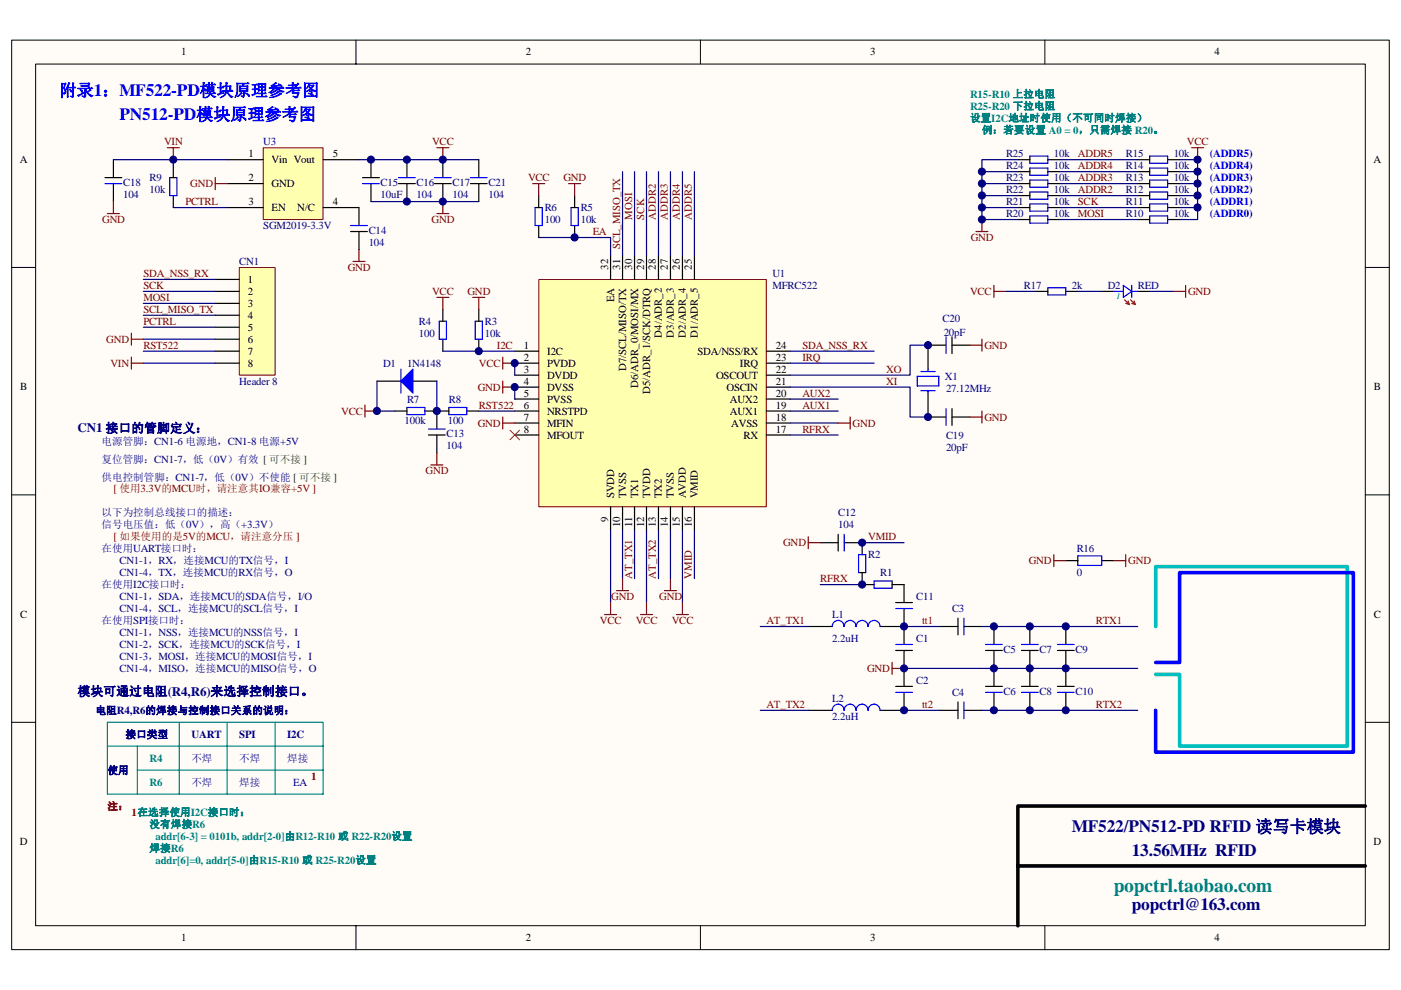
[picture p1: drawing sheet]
<svg xmlns="http://www.w3.org/2000/svg" width="297mm" height="210mm" viewBox="0 0 297 210" stroke-linecap="round" stroke-linejoin="round" font-family="sans-serif">
<path d="M2.5 8.5h292.1v192.9h-292.1z" fill="#fffcf8"/>
<path d="M2.5 8.5h292.1v192.9h-292.1z" fill="none" stroke="#000" stroke-width=".21"/>
<path d="M7.6 13.6h281.9v182.7h-281.9z" fill="#fffcf8"/>
<g fill="none" stroke="#000" stroke-width=".21">
<path d="M7.6 13.6h281.9v182.7h-281.9zM75.5 8.5v5.1M148.5 8.5v5.1M221.5 8.5v5.1M2.5 56.7h5.1M289.5 56.7h5.1M2.5 105h5.1M289.5 105h5.1M2.5 153.2h5.1M289.5 153.2h5.1M75.5 196.4v5M148.5 196.4v5"/>
<path d="M221.5 196.4v5"/>
</g>
<path d="M74.8 55.5h2.6M76.1 52.9v2.6" fill="none" stroke="#800000" stroke-width=".25"/>
<path d="M55.8 31.4h12.7v15.2h-12.7z" fill="#ffffb0"/>
<path d="M55.8 31.3h12.7v15.3h-12.7z" fill="none" stroke="#800000" stroke-width=".21"/>
<path d="M48.2 33.9h7.6M48.2 38.9h7.6M68.5 33.9h7.6M48.2 44h7.6M68.5 44h7.6" fill="none" stroke="#000" stroke-width=".25"/>
<path d="M35.5 31.3h2.5M36.7 31.3v2.6M45.6 37.7v2.5M45.6 38.9h2.6M92.6 31.3h2.6M93.9 31.3v2.6" fill="none" stroke="#800000" stroke-width=".25"/>
<path d="M114.3 59.3h48.2v48.2h-48.2z" fill="#ffffb0"/>
<path d="M114.2 59.3h48.3v48.2h-48.3z" fill="none" stroke="#800000" stroke-width=".21"/>
<g fill="none" stroke="#000" stroke-width=".25">
<path d="M22.3 37.7h3.5M24 33.9v3.8M24 38.9v3.9M36 37.7h1.5M36.7 35.1v2.6M76.9 37.7h3.5M78.7 33.9v3.8M78.7 38.9v3.9M84.5 38.9h3.6M86.3 33.9v3.8M86.3 38.9v3.9M92.1 38.9h3.6"/>
<path d="M93.9 33.9v3.8M93.9 38.9v3.9M36.7 41.5v2.5M74.3 49.1h3.6M76.1 44v3.8M76.1 49.1v3.8M113.5 44h1.5M114.2 41.5v2.5M114.2 47.8v2.6M121.1 44h1.5M121.8 41.5v2.5M121.8 47.8v2.6"/>
<path d="M129.5 54.2v5.1M132 54.2v5.1M134.5 54.2v5.1M137.1 54.2v5.1M139.6 54.2v5.1M142.2 54.2v5.1M144.7 54.2v5.1M147.2 54.2v5.1M93.1 68.1h1.6M93.9 65.6v2.5M93.9 71.9v2.6M100.8 68.1h1.5"/>
<path d="M101.5 65.6v2.5M101.5 71.9v2.6M109.1 74.5h5.1M109.1 77h5.1M109.1 79.6h5.1M162.5 74.5h5.1M162.5 77h5.1M162.5 79.6h5.1M200.6 73.2h-3.8v5.1M201.8 71.4v3.6M201.8 73.2h3.9M79.9 80.8h5.1"/>
<path d="M83.7 87.2h2.6M86.3 86.4v1.5M87.5 80.8h5.1M90.1 87.2h5.1M90.8 92.3h3.6M92.6 87.2v3.8M92.6 92.3v3.8M95.2 86.4v1.5M99 87.2h2.5M109.1 82.1h5.1M109.1 84.6h5.1M109.1 87.2h5.1"/>
<path d="M109.1 89.7h5.1M109.1 92.3h5.1M162.5 82.1h5.1M162.5 84.6h5.1M162.5 87.2h5.1M162.5 89.7h5.1M162.5 92.3h5.1M196.8 83.4v5.1h3.8M201.8 88.5h3.9M201.8 86.7v3.5M129.5 107.5v5.1M132 107.5v5.1"/>
<path d="M134.5 107.5v5.1M137.1 107.5v5.1M139.6 107.5v5.1M142.2 107.5v5.1M144.7 107.5v5.1M147.2 107.5v5.1M173.9 115.1h3.8M177.7 113.3v3.6M179 115.1h3.8v2.5M171.4 132.9h5M182 121.5h1.6M182.8 121.5v2.5h2.5"/>
<path d="M186.6 132.9h5.1M189.1 124h2.6v3.8M189.1 123.2v1.6M189.9 138h3.6M189.9 127.8h3.6M191.7 129.1v7.6M191.7 138v7.6M199.3 132.9h3.8M203.1 131.1v3.6M204.4 132.9h3.8M209 138h3.5M210.7 132.9v3.8"/>
<path d="M210.7 138v7.6M216.6 138h3.5M218.4 132.9v3.8M218.4 138v7.6M224.2 138h3.6M226 132.9v3.8M226 138v7.6M171.4 150.7h5M189.9 145.6h3.6M191.7 146.9v3.8h-5.1M199.3 150.7h3.8M203.1 148.9v3.5"/>
<path d="M204.4 150.7h3.8M209 145.6h3.5M210.7 146.9v3.8M216.6 145.6h3.5M218.4 146.9v3.8M224.2 145.6h3.6M226 146.9v3.8"/>
</g>
<g fill="none" stroke="#00f" stroke-width=".25">
<path d="M22.3 38.9h3.5M36 37.7v3.8h1.5v-3.8M76.9 38.9h3.5M84.5 37.7h3.6M92.1 37.7h3.6M74.3 47.8h3.6M113.5 44v3.8h1.5v-3.8M121.1 44v3.8h1.5v-3.8M85 78.3v5.1M93.1 68.1v3.8h1.6v-3.8M100.8 68.1v3.8h1.5v-3.8M194.5 79.8h4.5v2.1h-4.5z"/>
<path d="M195.2 78.8h3.1M196.8 78.3v.5M200.6 71.4v3.6M86.3 86.4h3.8v1.5h-3.8M90.8 91h3.6M95.2 86.4h3.8v1.5h-3.8M195.2 82.9h3.1M196.8 82.9v.5M200.6 86.7v3.5M179 113.3v3.6M176.4 132.9a1.27 1.27 0 0 1 1.3-1.3 1.26 1.26 0 0 1 1.3 1.3M179 132.9a1.27 1.27 0 0 1 1.3-1.3 1.26 1.26 0 0 1 1.2 1.3"/>
<path d="M181.5 132.9a1.27 1.27 0 0 1 1.3-1.3 1.26 1.26 0 0 1 1.2 1.3M182 121.5v-3.9h1.6v3.9M184.1 132.9a1.27 1.27 0 0 1 1.2-1.3 1.26 1.26 0 0 1 1.3 1.3M189.1 123.2h-3.8v1.6h3.8M189.9 136.7h3.6M189.9 129.1h3.6M204.4 131.1v3.6M209 136.7h3.5M216.6 136.7h3.5M224.2 136.7h3.6M176.4 150.7a1.25 1.25 0 0 1 1.3-1.3 1.25 1.25 0 0 1 1.3 1.3M179 150.7a1.25 1.25 0 0 1 1.3-1.3 1.25 1.25 0 0 1 1.2 1.3"/>
<path d="M181.5 150.7a1.25 1.25 0 0 1 1.3-1.3 1.25 1.25 0 0 1 1.2 1.3M184.1 150.7a1.25 1.25 0 0 1 1.2-1.3 1.25 1.25 0 0 1 1.3 1.3M189.9 146.9h3.6M204.4 148.9v3.5M209 146.9h3.5M216.6 146.9h3.5M224.2 146.9h3.6"/>
</g>
<g fill="none" stroke="#000080" stroke-width=".25">
<path d="M24 33.9h24.2M36.7 33.9v1.2M76.1 33.9h25.4M132 36.4v17.8M134.5 36.4v17.8M137.1 36.4v17.8M142.2 36.4v17.8M144.7 36.4v17.8M36.7 44h11.5M78.7 42.8h22.8M114.2 50.4h15.3v3.8M93.9 74.5h15.2"/>
<path d="M109.1 77v2.6M167.6 74.5h17.7M167.6 77h17.7M196.8 73.2h-3.8v6.4h-25.4M79.9 80.8v6.4h3.8M92.6 80.8v6.4M101.5 87.2h7.6M109.1 82.1v2.5M167.6 82.1h25.4v6.4h3.8M167.6 92.3h10.1M167.6 89.7h10.1M129.5 112.6v15.2"/>
<path d="M132 112.6v10.1M134.5 112.6v10.1M137.1 112.6v15.2M139.6 112.6v10.1M142.2 112.6v10.1M144.7 112.6v15.2M147.2 112.6v10.1M182.8 115.1h8.9M161.2 132.9h10.2M173.9 124h8.9M191.7 132.9h7.6M208.2 132.9h33"/>
<path d="M161.2 150.7h10.2M191.7 150.7h7.6M191.7 141.8h49.5M208.2 150.7h33"/>
</g>
<g fill="none" stroke="#800000" stroke-width=".25">
<path d="M112.9 38.9h2.6M114.2 38.9v2.6M120.6 38.9h2.5M121.8 38.9v2.6M22.8 45.3h2.5M24 42.8v2.5M92.6 45.3h2.6M93.9 42.8v2.5M92.6 63.1h2.6M93.9 63.1v2.5M100.2 63.1h2.6M101.5 63.1v2.5"/>
<path d="M106.6 75.8v2.5M106.6 77h2.5M205.7 73.2h2.5M208.2 71.9v2.6M77.4 85.9v2.6M77.4 87.2h2.5M91.4 98.6h2.5M92.6 96.1v2.5M106.6 80.8v2.6M106.6 88.5v2.5M106.6 89.7h2.5M106.6 82.1h2.5"/>
<path d="M177.7 89.7h2.6M180.3 88.5v2.5M205.7 88.5h2.5M208.2 87.2v2.5M171.4 113.8v2.6M171.4 115.1h2.5M128.2 130.3h2.5M129.5 127.8v2.5M130.7 125.3h2.6M132 122.7v2.6M135.8 130.3h2.5M137.1 127.8v2.5"/>
<path d="M140.9 125.3h2.5M142.2 122.7v2.6M143.4 130.3h2.6M144.7 127.8v2.5M189.1 140.5v2.5M189.1 141.8h2.6"/>
</g>
<path d="M108.1 91.2l2 2.1M110.1 91.2l-2 2.1" fill="none" stroke="#f00" stroke-width=".21"/>
<path d="M85 80.8l2.5-2.5v5.1z" fill="#00f" stroke="#00f" stroke-width=".25"/>
<path d="M245 132.9v-12.7h40.7v38.1h-35.6v-15.3h-5.1" fill="none" stroke="#00bfbf" stroke-width=".76"/>
<path d="M245 140.5h5.1v-19h36.8v38h-41.9v-8.8" fill="none" stroke="#00f" stroke-width=".76"/>
<path d="M50.8 56.8h7.5v22.8h-7.5z" fill="#ffffb0"/>
<path d="M50.7 56.7h7.6v22.9h-7.6z" fill="none" stroke="#800000" stroke-width=".21"/>
<g fill="none" stroke="#000" stroke-width=".25">
<path d="M99.7 38.9h3.6M101.5 33.9v3.8M101.5 38.9v3.9M215.8 38.9h2.6M215.8 36.4h2.6M215.8 33.9h2.6M218.4 33.1v1.5M218.4 35.6v1.6M218.4 38.2v1.5M222.2 38.9h2.5M222.2 36.4h2.5M222.2 33.9h2.5"/>
<path d="M241.2 38.9h2.6M241.2 36.4h2.6M241.2 33.9h2.6M243.8 33.1v1.5M243.8 35.6v1.6M243.8 38.2v1.5M247.6 38.9h2.5M247.6 36.4h2.5M247.6 33.9h2.5M45.6 59.3h5.1M215.8 46.6h2.6M215.8 44h2.6"/>
<path d="M215.8 41.5h2.6M218.4 40.7v1.5M218.4 43.3v1.5M218.4 45.8v1.5M222.2 46.6h2.5M222.2 44h2.5M222.2 41.5h2.5M241.2 46.6h2.6M241.2 44h2.6M241.2 41.5h2.6M243.8 40.7v1.5M243.8 43.3v1.5"/>
<path d="M243.8 45.8v1.5M247.6 46.6h2.5M247.6 44h2.5M247.6 41.5h2.5M45.6 61.8h5.1M45.6 64.3h5.1M45.6 66.9h5.1M45.6 69.4h5.1M45.6 71.9h5.1M45.6 74.5h5.1M45.6 77h5.1M219.6 61.8h2.6"/>
<path d="M222.2 61v1.6M226 61.8h2.5M233.6 61.8h2.5M241.2 61.8h2.6M226 118.9h2.5M228.5 117.9v2M233.6 118.9h2.5"/>
</g>
<g fill="none" stroke="#000080" stroke-width=".25">
<path d="M139.6 36.4v17.8M147.2 36.4v17.8M208.2 38.9h7.6M208.2 36.4h7.6M215.8 33.9h-7.6v12.7h7.6M224.7 38.9h16.5M224.7 36.4h16.5M224.7 33.9h16.5M250.1 33.9h3.8v12.7h-3.8M250.1 38.9h3.8M250.1 36.4h3.8M30.4 59.3h15.2"/>
<path d="M208.2 44h7.6M208.2 41.5h7.6M224.7 44h16.5M224.7 41.5h16.5M224.7 46.6h16.5M250.1 44h3.8M250.1 41.5h3.8M30.4 61.8h15.2M30.4 64.3h15.2M30.4 66.9h15.2M30.4 69.4h15.2M30.4 71.9h15.2"/>
<path d="M30.4 77h15.2M30.4 74.5h15.2M213.3 61.8h6.3M228.5 61.8h5.1M243.8 61.8h5M167.6 84.6h10.1M167.6 87.2h10.1"/>
</g>
<g fill="none" stroke="#800000" stroke-width=".25">
<path d="M252.6 31.3h2.6M253.9 31.3v2.6M206.9 49.1h2.6M208.2 46.6v2.5M27.9 70.7v2.5M27.9 75.8v2.5M27.9 77h2.5M27.9 71.9h2.5M210.7 61.8h2.6M210.7 60.5v2.6M248.8 61.8h2.6M251.4 60.5v2.6"/>
<path d="M223.4 118.9h2.6M223.4 117.6v2.6M236.1 118.9h2.6M238.7 117.6v2.6"/>
</g>
<path d="M22.8 153.2h45.7v15.2h-45.7zM22.8 158.3h45.7M29.1 158.3v10.1M38 153.2v15.2M48.2 153.2v15.2M58.3 153.2v15.2M29.1 163.3h39.4" fill="none" stroke="#008080" stroke-width=".25"/>
<g fill="none" stroke="#00f" stroke-width=".25">
<path d="M99.7 37.7h3.6M218.4 38.2h3.8v1.5h-3.8M218.4 35.6h3.8v1.6h-3.8M218.4 33.1h3.8v1.5h-3.8M243.8 33.1h3.8v1.5h-3.8M243.8 35.6h3.8v1.6h-3.8M243.8 38.2h3.8v1.5h-3.8M218.4 45.8h3.8v1.5h-3.8M218.4 43.3h3.8v1.5h-3.8M218.4 40.7h3.8v1.5h-3.8M243.8 40.7h3.8v1.5h-3.8M243.8 43.3h3.8v1.5h-3.8"/>
<path d="M243.8 45.8h3.8v1.5h-3.8M222.2 61h3.8v1.6h-3.8M236.1 61.8h2.1M238.2 60.5l1.7 1.3-1.7 1.3zM239.9 60.5v2.6M239.9 61.8h1.3M228.5 117.9h5.1v2h-5.1"/>
</g>
<path d="M289.5 171h-73.7v25.4M215.8 183.7h73.7" fill="none" stroke="#000" stroke-width=".76"/>
<path d="M238.4 63.6l1 1M239.2 63.8l.2 .8-.7-.3M239.7 63.6l1 1M240.5 63.8l.2 .8-.8-.3" fill="none" stroke="#f00" stroke-width=".25"/>
<g fill="#000080" stroke="#000080" stroke-width=".21">
<circle cx="36.7" cy="33.9" r=".75"/>
<circle cx="78.6" cy="33.9" r=".75"/>
<circle cx="79.9" cy="87.2" r=".76"/>
<circle cx="86.3" cy="42.7" r=".75"/>
<circle cx="86.3" cy="33.9" r=".75"/>
<circle cx="92.6" cy="87.2" r=".76"/>
<circle cx="93.9" cy="42.7" r=".75"/>
<circle cx="93.9" cy="33.9" r=".75"/>
<circle cx="101.5" cy="74.5" r=".75"/>
<circle cx="109.1" cy="82.1" r=".75"/>
<circle cx="109.1" cy="77" r=".75"/>
<circle cx="121.8" cy="50.4" r=".76"/>
<circle cx="182.8" cy="124" r=".76"/>
<circle cx="182.8" cy="115.1" r=".75"/>
<circle cx="191.7" cy="150.6" r=".75"/>
<circle cx="191.7" cy="141.8" r=".75"/>
<circle cx="191.7" cy="132.9" r=".76"/>
<circle cx="196.8" cy="88.4" r=".75"/>
<circle cx="196.8" cy="73.2" r=".75"/>
<circle cx="208.2" cy="46.6" r=".75"/>
<circle cx="208.2" cy="44" r=".76"/>
<circle cx="208.2" cy="41.5" r=".76"/>
<circle cx="208.2" cy="38.9" r=".76"/>
<circle cx="208.2" cy="36.4" r=".75"/>
<circle cx="210.7" cy="150.6" r=".75"/>
<circle cx="210.7" cy="141.8" r=".75"/>
<circle cx="210.7" cy="132.9" r=".76"/>
<circle cx="218.3" cy="150.6" r=".75"/>
<circle cx="218.3" cy="141.8" r=".75"/>
<circle cx="218.3" cy="132.9" r=".76"/>
<circle cx="226" cy="150.6" r=".75"/>
<circle cx="226" cy="141.8" r=".75"/>
<circle cx="226" cy="132.9" r=".76"/>
<circle cx="253.9" cy="44" r=".76"/>
<circle cx="253.9" cy="41.5" r=".76"/>
<circle cx="253.9" cy="38.9" r=".76"/>
<circle cx="253.9" cy="36.4" r=".75"/>
<circle cx="253.9" cy="33.9" r=".75"/>
</g>
<text font-size="4.1" fill="#008080" x="236.2" y="189.2">popctrl.taobao.com</text>
<text font-size="3.7" fill="#00f" x="25.3" y="25.5">PN512-PD模块原理参考图</text>
<g font-size="3.7" fill="#000080">
<text x="227.3" y="176.6">MF522/PN512-PD RFID 读写卡模块</text>
<text x="240" y="181.6">13.56MHz RFID</text>
<text x="240" y="193">popctrl@163.com</text>
</g>
<text font-size="3.6" fill="#00f" x="12.6" y="20.4">附录1：MF522-PD模块原理参考图</text>
<text font-size="2.8" fill="#000080" x="16.4" y="91.7">CN1 接口的管脚定义：</text>
<text font-size="2.7" fill="#000080" x="16.4" y="147.6">模块可通过电阻(R4,R6)来选择控制接口。</text>
<g font-size="2.3">
<text x="38.4" y="11.7">1</text>
<text x="111.5" y="11.7">2</text>
<text x="184.5" y="11.7">3</text>
<text x="257.5" y="11.7">4</text>
<text x="4.2" y="34.6">A</text>
<text x="52.7" y="33.4">1</text>
<text x="57.6" y="34.6">Vin Vout</text>
<text x="70.5" y="33.4">5</text>
<text x="291.2" y="34.6">A</text>
<text x="52.7" y="38.4">2</text>
<text x="57.6" y="39.7">GND</text>
<text x="52.7" y="43.5">3</text>
<text x="57.6" y="44.8">EN</text>
<text x="63" y="44.8">N/C</text>
<text x="70.5" y="43.5">4</text>
<text x="128.9" y="57.2" transform="rotate(-90 128.9 57.2)">32</text>
<text x="131.5" y="57.2" transform="rotate(-90 131.5 57.2)">31</text>
<text x="134" y="57.2" transform="rotate(-90 134 57.2)">30</text>
<text x="136.5" y="57.2" transform="rotate(-90 136.5 57.2)">29</text>
<text x="139.1" y="57.2" transform="rotate(-90 139.1 57.2)">28</text>
<text x="141.6" y="57.2" transform="rotate(-90 141.6 57.2)">27</text>
<text x="144.2" y="57.2" transform="rotate(-90 144.2 57.2)">26</text>
<text x="146.7" y="57.2" transform="rotate(-90 146.7 57.2)">25</text>
<text x="52.5" y="60">1</text>
<text x="52.5" y="62.6">2</text>
<text x="52.5" y="65.1">3</text>
<text x="130.2" y="64.1" transform="rotate(-90 130.2 64.1)">EA</text>
<text x="52.5" y="67.6">4</text>
<text x="52.5" y="70.2">5</text>
<text x="140.4" y="71.6" transform="rotate(-90 140.4 71.6)">D4/ADR_2</text>
<text x="142.9" y="71.6" transform="rotate(-90 142.9 71.6)">D3/ADR_3</text>
<text x="145.4" y="71.6" transform="rotate(-90 145.4 71.6)">D2/ADR_4</text>
<text x="148" y="71.6" transform="rotate(-90 148 71.6)">D1/ADR_5</text>
<text x="52.5" y="72.7">6</text>
<text x="52.5" y="75.2">7</text>
<text x="52.5" y="77.8">8</text>
<text x="111.1" y="74">1</text>
<text x="111.1" y="76.5">2</text>
<text x="116" y="75.2">I2C</text>
<text x="116" y="77.8">PVDD</text>
<text x="147.9" y="75.2">SDA/NSS/RX</text>
<text x="156.9" y="77.8">IRQ</text>
<text x="164.5" y="74">24</text>
<text x="164.5" y="76.5">23</text>
<text x="4.3" y="82.8">B</text>
<text x="111.1" y="79.1">3</text>
<text x="111.1" y="81.6">4</text>
<text x="116" y="80.3">DVDD</text>
<text x="116" y="82.9">DVSS</text>
<text x="132.7" y="78.7" transform="rotate(-90 132.7 78.7)">D7/SCL/MISO/TX</text>
<text x="135.3" y="82.3" transform="rotate(-90 135.3 82.3)">D6/ADR_0/MOSI/MX</text>
<text x="137.8" y="83.5" transform="rotate(-90 137.8 83.5)">D5/ADR_1/SCK/DTRQ</text>
<text x="151.8" y="80.3">OSCOUT</text>
<text x="154" y="82.9">OSCIN</text>
<text x="164.5" y="79.1">22</text>
<text x="164.5" y="81.6">21</text>
<text x="291.3" y="82.8">B</text>
<text x="111.1" y="84.1">5</text>
<text x="111.1" y="86.7">6</text>
<text x="111.1" y="89.2">7</text>
<text x="116" y="85.4">PVSS</text>
<text x="116" y="87.9">NRSTPD</text>
<text x="154.8" y="87.9">AUX1</text>
<text x="154.8" y="85.4">AUX2</text>
<text x="164.5" y="89.2">18</text>
<text x="164.5" y="86.7">19</text>
<text x="164.5" y="84.1">20</text>
<text x="111.1" y="91.8">8</text>
<text x="116" y="90.5">MFIN</text>
<text x="116" y="93">MFOUT</text>
<text x="155" y="90.5">AVSS</text>
<text x="157.6" y="93">RX</text>
<text x="164.5" y="91.8">17</text>
<text x="130.2" y="105.7" transform="rotate(-90 130.2 105.7)">SVDD</text>
<text x="132.7" y="105.7" transform="rotate(-90 132.7 105.7)">TVSS</text>
<text x="135.3" y="105.7" transform="rotate(-90 135.3 105.7)">TX1</text>
<text x="137.8" y="105.7" transform="rotate(-90 137.8 105.7)">TVDD</text>
<text x="140.4" y="105.7" transform="rotate(-90 140.4 105.7)">TX2</text>
<text x="142.9" y="105.7" transform="rotate(-90 142.9 105.7)">TVSS</text>
<text x="145.4" y="105.7" transform="rotate(-90 145.4 105.7)">AVDD</text>
<text x="148" y="105.7" transform="rotate(-90 148 105.7)">VMID</text>
<text x="128.9" y="110.7" transform="rotate(-90 128.9 110.7)">9</text>
<text x="131.5" y="111.8" transform="rotate(-90 131.5 111.8)">10</text>
<text x="134" y="111.8" transform="rotate(-90 134 111.8)">11</text>
<text x="136.5" y="111.8" transform="rotate(-90 136.5 111.8)">12</text>
<text x="139.1" y="111.8" transform="rotate(-90 139.1 111.8)">13</text>
<text x="141.6" y="111.8" transform="rotate(-90 141.6 111.8)">14</text>
<text x="144.2" y="111.8" transform="rotate(-90 144.2 111.8)">15</text>
<text x="146.7" y="111.8" transform="rotate(-90 146.7 111.8)">16</text>
<text x="4.3" y="131.1">C</text>
<text x="291.3" y="131.1">C</text>
<text x="4.2" y="179.3">D</text>
<text x="291.2" y="179.3">D</text>
<text x="38.4" y="199.6">1</text>
<text x="111.5" y="199.6">2</text>
<text x="184.5" y="199.6">3</text>
<text x="257.5" y="199.6">4</text>
</g>
<g font-size="2.3" fill="#008080">
<text x="205.7" y="20.7">R15-R10 上拉电阻</text>
<text x="205.7" y="23.2">R25-R20 下拉电阻</text>
<text x="31.7" y="161.6">R4</text>
<text x="31.7" y="166.7">R6</text>
<text x="33" y="178.1">addr[6-3] = 0101b, addr[2-0]由R12-R10 或 R22-R20设置</text>
<text x="33" y="183.2">addr[6]=0, addr[5-0]由R15-R10 或 R25-R20设置</text>
</g>
<g font-size="2.3" fill="#800000">
<text x="34.8" y="30.8">VIN</text>
<text x="91.6" y="30.8">VCC</text>
<text x="228.5" y="35.9">ADDR4</text>
<text x="228.5" y="33.4">ADDR5</text>
<text x="251.6" y="30.8">VCC</text>
<text x="40.3" y="39.7">GND</text>
<text x="111.9" y="38.4">VCC</text>
<text x="119.4" y="38.4">GND</text>
<text x="228.5" y="41">ADDR2</text>
<text x="228.5" y="38.4">ADDR3</text>
<text x="21.7" y="47.3">GND</text>
<text x="39.3" y="43.5">PCTRL</text>
<text x="91.5" y="47.3">GND</text>
<text x="134" y="46.6" transform="rotate(-90 134 46.6)">MOSI</text>
<text x="136.5" y="46.6" transform="rotate(-90 136.5 46.6)">SCK</text>
<text x="139.1" y="46.6" transform="rotate(-90 139.1 46.6)">ADDR2</text>
<text x="141.6" y="46.6" transform="rotate(-90 141.6 46.6)">ADDR3</text>
<text x="144.2" y="46.6" transform="rotate(-90 144.2 46.6)">ADDR4</text>
<text x="146.7" y="46.6" transform="rotate(-90 146.7 46.6)">ADDR5</text>
<text x="228.5" y="43.5">SCK</text>
<text x="228.5" y="46.1">MOSI</text>
<text x="125.7" y="49.9">EA</text>
<text x="131.5" y="52.9" transform="rotate(-90 131.5 52.9)">SCL_MISO_TX</text>
<text x="205.8" y="51.1">GND</text>
<text x="30.4" y="58.8">SDA_NSS_RX</text>
<text x="73.7" y="57.4">GND</text>
<text x="30.4" y="61.3">SCK</text>
<text x="30.4" y="63.8">MOSI</text>
<text x="91.6" y="62.6">VCC</text>
<text x="99.1" y="62.6">GND</text>
<text x="205.7" y="62.6">VCC</text>
<text x="251.9" y="62.6">GND</text>
<text x="30.4" y="66.4">SCL_MISO_TX</text>
<text x="30.4" y="68.9">PCTRL</text>
<text x="22.5" y="72.7">GND</text>
<text x="23.4" y="77.8">VIN</text>
<text x="30.4" y="74">RST522</text>
<text x="101.5" y="77.8">VCC</text>
<text x="105.3" y="74">I2C</text>
<text x="170.1" y="76.5">IRQ</text>
<text x="170.1" y="74">SDA_NSS_RX</text>
<text x="208.7" y="74">GND</text>
<text x="101.3" y="82.9">GND</text>
<text x="187.9" y="81.6">XI</text>
<text x="187.9" y="79.1">XO</text>
<text x="72.3" y="87.9">VCC</text>
<text x="101.5" y="86.7">RST522</text>
<text x="170.1" y="86.7">AUX1</text>
<text x="170.1" y="84.1">AUX2</text>
<text x="208.7" y="89.2">GND</text>
<text x="101.3" y="90.5">GND</text>
<text x="170.1" y="91.8">RFRX</text>
<text x="180.8" y="90.5">GND</text>
<text x="90.2" y="100.6">GND</text>
<text x="24.1" y="104.5">[ 使用3.3V的MCU时，请注意其IO兼容+5V ]</text>
<text x="24.1" y="114.6">[ 如果使用的是5V的MCU，请注意分压 ]</text>
<text x="166" y="115.9">GND</text>
<text x="184.1" y="114.6">VMID</text>
<text x="218.1" y="119.7">GND</text>
<text x="239.2" y="119.7">GND</text>
<text x="134" y="122.7" transform="rotate(-90 134 122.7)">AT_TX1</text>
<text x="139.1" y="122.7" transform="rotate(-90 139.1 122.7)">AT_TX2</text>
<text x="146.7" y="122.7" transform="rotate(-90 146.7 122.7)">VMID</text>
<text x="173.9" y="123.5">RFRX</text>
<text x="129.6" y="127.3">GND</text>
<text x="139.8" y="127.3">GND</text>
<text x="127.2" y="132.3">VCC</text>
<text x="134.8" y="132.3">VCC</text>
<text x="142.4" y="132.3">VCC</text>
<text x="162.5" y="132.4">AT_TX1</text>
<text x="195.5" y="132.4">tt1</text>
<text x="232.3" y="132.4">RTX1</text>
<text x="183.8" y="142.5">GND</text>
<text x="162.5" y="150.2">AT_TX2</text>
<text x="195.5" y="150.2">tt2</text>
<text x="232.3" y="150.2">RTX2</text>
<text x="66" y="165.4">1</text>
<text x="27.9" y="173">1在选择使用I2C接口时：</text>
</g>
<g font-size="2.3" fill="#000080">
<text x="55.8" y="30.8">U3</text>
<text x="213.3" y="35.9">R24</text>
<text x="213.3" y="33.4">R25</text>
<text x="223.5" y="35.9">10k</text>
<text x="223.5" y="33.4">10k</text>
<text x="238.7" y="35.9">R14</text>
<text x="238.7" y="33.4">R15</text>
<text x="248.9" y="35.9">10k</text>
<text x="248.9" y="33.4">10k</text>
<text x="26.1" y="42">104</text>
<text x="26.1" y="39.5">C18</text>
<text x="31.7" y="41">10k</text>
<text x="31.7" y="38.4">R9</text>
<text x="80.7" y="42">10uF</text>
<text x="80.7" y="39.5">C15</text>
<text x="88.3" y="42">104</text>
<text x="88.3" y="39.5">C16</text>
<text x="95.9" y="42">104</text>
<text x="95.9" y="39.5">C17</text>
<text x="103.6" y="42">104</text>
<text x="103.6" y="39.5">C21</text>
<text x="213.3" y="41">R22</text>
<text x="213.3" y="38.4">R23</text>
<text x="223.5" y="41">10k</text>
<text x="223.5" y="38.4">10k</text>
<text x="238.7" y="41">R12</text>
<text x="238.7" y="38.4">R13</text>
<text x="248.9" y="41">10k</text>
<text x="248.9" y="38.4">10k</text>
<text x="115.5" y="47.3">100</text>
<text x="115.5" y="44.8">R6</text>
<text x="123.1" y="47.3">10k</text>
<text x="123.1" y="44.8">R5</text>
<text x="213.3" y="46.1">R20</text>
<text x="213.3" y="43.5">R21</text>
<text x="223.5" y="46.1">10k</text>
<text x="223.5" y="43.5">10k</text>
<text x="238.7" y="46.1">R10</text>
<text x="238.7" y="43.5">R11</text>
<text x="248.9" y="46.1">10k</text>
<text x="248.9" y="43.5">10k</text>
<text x="55.8" y="48.6">SGM2019-3.3V</text>
<text x="78.2" y="52.2">104</text>
<text x="78.2" y="49.6">C14</text>
<text x="50.7" y="56.2">CN1</text>
<text x="163.8" y="58.8">U1</text>
<text x="163.8" y="61.3">MFRC522</text>
<text x="217.1" y="61.3">R17</text>
<text x="227.3" y="61.3">2k</text>
<text x="234.9" y="61.3">D2</text>
<text x="241.2" y="61.3">RED</text>
<text x="88.8" y="71.4">100</text>
<text x="88.8" y="68.9">R4</text>
<text x="102.8" y="71.4">10k</text>
<text x="102.8" y="68.9">R3</text>
<text x="199.8" y="68.4">C20</text>
<text x="200.1" y="71.2">20pF</text>
<text x="81.2" y="77.8">D1</text>
<text x="86.3" y="77.8">1N4148</text>
<text x="50.7" y="81.6">Header 8</text>
<text x="200.3" y="80.6">X1</text>
<text x="200.6" y="83.1">27.12MHz</text>
<text x="85.8" y="90">100k</text>
<text x="86.3" y="85.4">R7</text>
<text x="94.9" y="90">100</text>
<text x="95.2" y="85.4">R8</text>
<text x="94.7" y="95.3">104</text>
<text x="94.7" y="92.8">C13</text>
<text x="200.6" y="95.6">20pF</text>
<text x="200.6" y="93">C19</text>
<text x="177.7" y="112.1">104</text>
<text x="177.7" y="109.5">C12</text>
<text x="25.3" y="119.7">CN1-1，RX，连接MCU的TX信号，I</text>
<text x="184.1" y="118.4">R2</text>
<text x="228.3" y="117.1">R16</text>
<text x="25.3" y="122.2">CN1-4，TX，连接MCU的RX信号，O</text>
<text x="186.6" y="122.2">R1</text>
<text x="228.3" y="122.2">0</text>
<text x="25.3" y="127.3">CN1-1，SDA，连接MCU的SDA信号，I/O</text>
<text x="25.3" y="129.8">CN1-4，SCL，连接MCU的SCL信号，I</text>
<text x="176.5" y="131.1">L1</text>
<text x="194.2" y="127.3">C11</text>
<text x="201.9" y="129.8">C3</text>
<text x="25.3" y="134.9">CN1-1，NSS，连接MCU的NSS信号，I</text>
<text x="25.3" y="137.5">CN1-2，SCK，连接MCU的SCK信号，I</text>
<text x="176.5" y="136.2">2.2uH</text>
<text x="194.2" y="136.2">C1</text>
<text x="25.3" y="142.5">CN1-4，MISO，连接MCU的MISO信号，O</text>
<text x="25.3" y="140">CN1-3，MOSI，连接MCU的MOSI信号，I</text>
<text x="212.8" y="138.5">C5</text>
<text x="220.4" y="138.5">C7</text>
<text x="228" y="138.5">C9</text>
<text x="176.5" y="148.9">L2</text>
<text x="194.2" y="145.1">C2</text>
<text x="201.9" y="147.6">C4</text>
<text x="212.8" y="147.4">C6</text>
<text x="220.4" y="147.4">C8</text>
<text x="228" y="147.4">C10</text>
<text x="176.5" y="152.7">2.2uH</text>
<text x="40.6" y="156.5">UART</text>
<text x="50.7" y="156.5">SPI</text>
<text x="60.9" y="156.5">I2C</text>
<text x="62.2" y="166.6">EA</text>
</g>
<g font-size="2.3" fill="#00f">
<text x="256.5" y="35.9">(ADDR4)</text>
<text x="256.5" y="33.4">(ADDR5)</text>
<text x="256.5" y="41">(ADDR2)</text>
<text x="256.5" y="38.5">(ADDR3)</text>
<text x="256.5" y="46.1">(ADDR0)</text>
<text x="256.5" y="43.6">(ADDR1)</text>
</g>
<g font-size="2.2" fill="#008080">
<text x="205.7" y="25.8">设置I2C地址时使用（不可同时焊接）</text>
<text x="208.2" y="28.3">例：若要设置 A0 = 0，只需焊接 R20。</text>
<text x="31.7" y="175.6">没有焊接R6</text>
<text x="31.7" y="180.7">焊接R6</text>
</g>
<g font-size="2.2" fill="#000080">
<text x="21.5" y="94.3">电源管脚：CN1-6 电源地，CN1-8 电源+5V</text>
<text x="21.5" y="101.9">供电控制管脚：CN1-7，低（0V）不使能 [ 可不接 ]</text>
<text x="21.5" y="98.1">复位管脚：CN1-7，低（0V）有效 [ 可不接 ]</text>
<text x="21.5" y="112.1">信号电压值：低（0V），高（+3.3V）</text>
<text x="21.5" y="109.5">以下为控制总线接口的描述：</text>
<text x="21.5" y="117.1">在使用UART接口时：</text>
<text x="21.5" y="124.8">在使用I2C接口时：</text>
<text x="21.5" y="132.4">在使用SPI接口时：</text>
<text x="20.3" y="151.4">电阻R4,R6的焊接与控制接口关系的说明：</text>
<text x="26.6" y="156.5">接口类型</text>
<text x="40.6" y="161.6">不焊</text>
<text x="50.7" y="161.6">不焊</text>
<text x="60.9" y="161.6">焊接</text>
<text x="22.8" y="164.1">使用</text>
<text x="40.6" y="166.6">不焊</text>
<text x="50.7" y="166.6">焊接</text>
</g>
<text font-size="2.2" fill="#800000" x="22.8" y="171.8">注：</text>
<text font-size="1.8" fill="#008080" x="236.7" y="63.4">1</text>
</svg>
